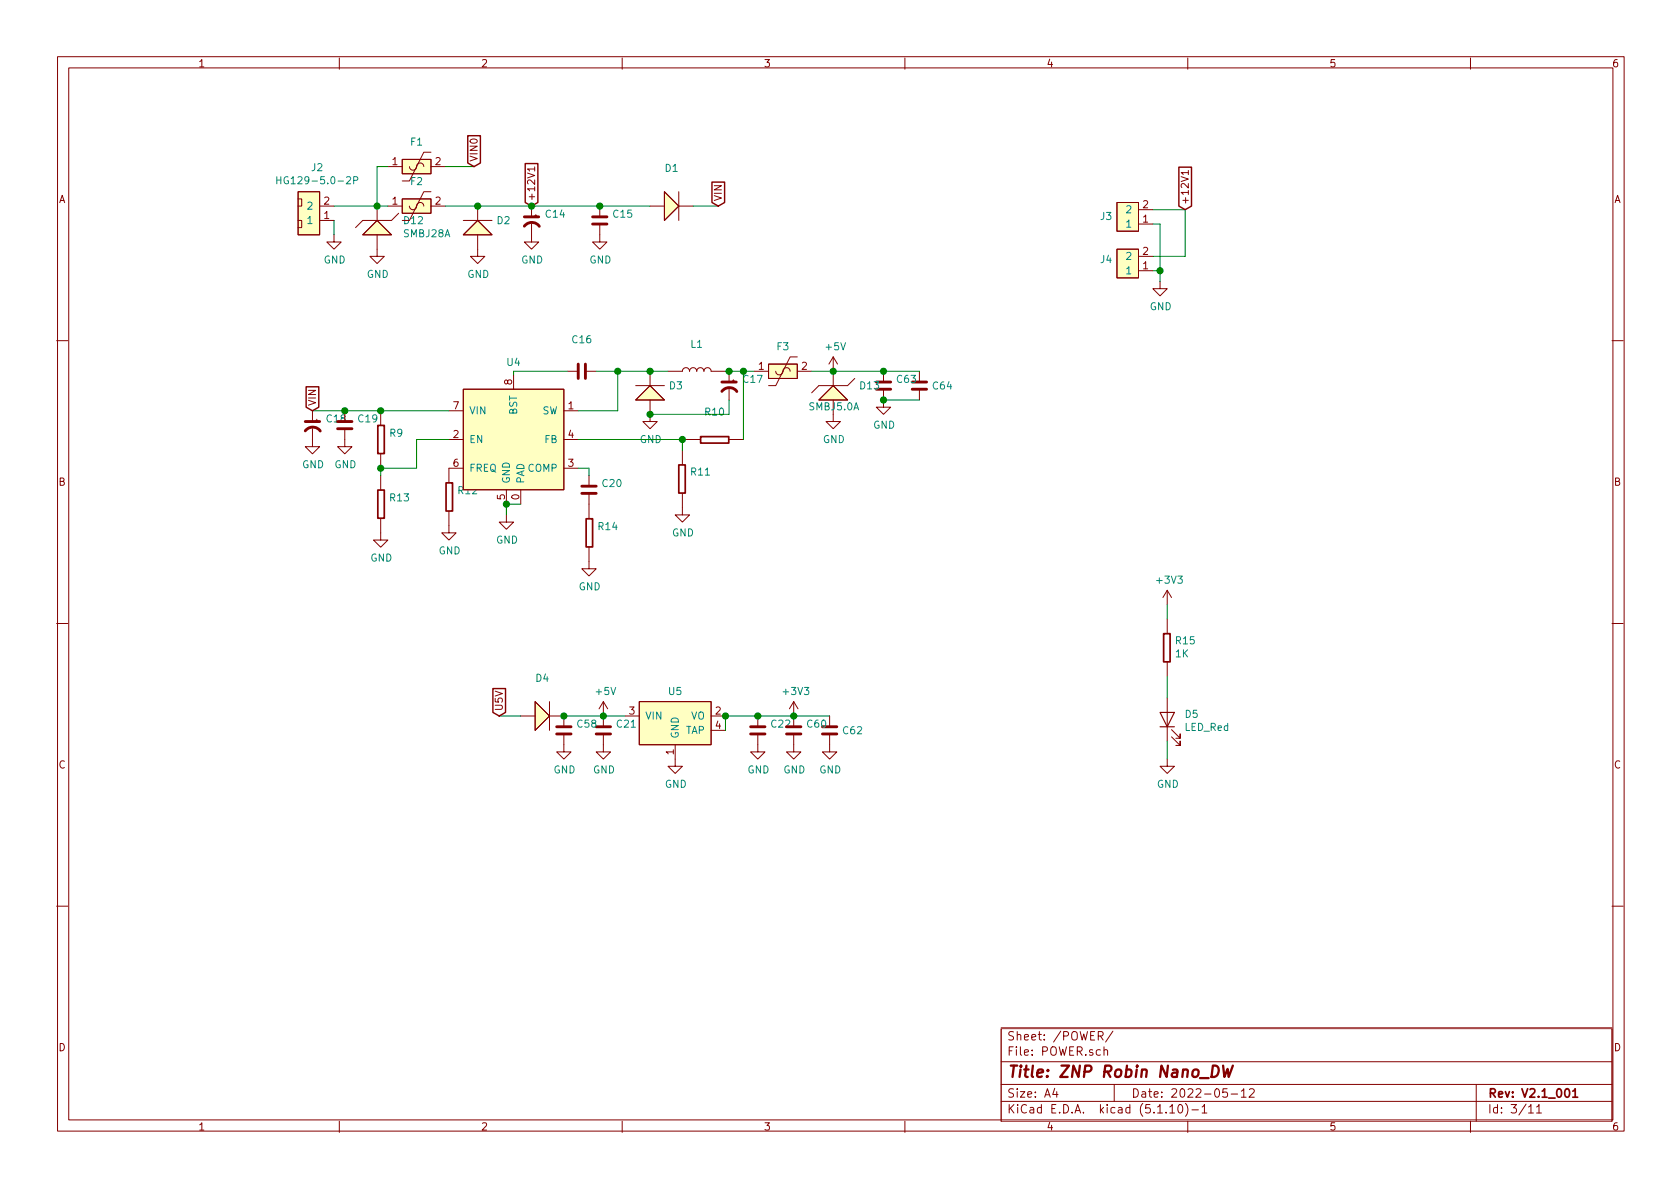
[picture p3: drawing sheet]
<svg xmlns="http://www.w3.org/2000/svg" width="297mm" height="210mm" viewBox="0 0 297 210" stroke-linecap="round" stroke-linejoin="round" font-family="sans-serif">
<g fill="none" stroke="#840000" stroke-width=".18">
<path d="M10.2 10h277v190h-277zM12.2 12h273v186h-273zM60 10.3v1.9M110 10.3v1.9M160 10.3v1.9M210 10.3v1.9M260 10.3v1.9M52.7 33.9h3.8v7.6h-3.8zM52.7 39h.6v1.3h-.6M52.7 35.2h.6v1.2h-.6M56.5 39h2.6M56.5 36.4h2.6"/>
<path d="M66.7 36.4v2.6M68.6 36.4h2.5M68.6 29.5h2.5M70.5 37.7l-1.3 1.3h-5.1l-1.2 1.3M71.1 35.2h5.1v2.5h-5.1zM71.1 28.2h5.1v2.5h-5.1zM72.4 36.4a.66 .66 0 0 0 .8 .7 .66 .66 0 0 0 .5-.9 .64 .64 0 0 1 .7-.4 .64 .64 0 0 1 .5 .6M72.4 29.5a.66 .66 0 0 0 .8 .6 .66 .66 0 0 0 .5-.9 .64 .64 0 0 1 .7-.4 .64 .64 0 0 1 .5 .7M76.2 33.9h-1.3l-2.5 5.1h-1.3M76.2 26.9h-1.3l-2.5 5.1h-1.3M76.2 36.4h2.5M76.2 29.5h2.5"/>
<path d="M81.9 39h5.1M84.5 39l2.5 2.5h-5.1zM84.5 36.4v2.6M94 39.6v3.2h1.2l-1.2 1.3-1.3-1.3h1.3M94 36.4v1.9M94.5 29.9h-1.2l.3 .3M94.5 29.5v.7M106 39.6v3.2h1.3l-1.3 1.3-1.2-1.3h1.2M106 36.4v1.9M114.9 36.4h2.6M117.5 33.9l2.5 2.5-2.5 2.6zM120 36.4h2.6"/>
<path d="M120 33.9v5.1M197.5 35.8h3.8v5.1h-3.8zM201.3 39.6h2.5M201.3 37.1h2.5M210.1 30.5h-1.3l.4 .4M210.1 30.1v.8M59.1 41.5v1.3h1.2l-1.2 1.3-1.3-1.3h1.3M64.1 41.5l2.6-2.5 2.5 2.5zM66.7 41.5v3.8h1.2l-1.2 1.3-1.3-1.3h1.3M84.5 41.5v3.8h1.2l-1.2 1.3-1.3-1.3h1.3M197.5 44.1h3.8v5h-3.8zM201.3 47.9h2.5"/>
<path d="M201.3 45.3h2.5M205.1 49.8v1.2h1.3l-1.3 1.3-1.3-1.3h1.3M10 60.2h2M55.2 75.8v3.2h1.3l-1.3 1.3-1.2-1.3h1.2M55.2 72.6v1.9M61 75.8v3.2h1.2l-1.2 1.3-1.3-1.3h1.3M61 72.6v1.9M67.3 72.6v2.6M79.4 77.7h2.5M79.4 72.6h2.5M81.9 68.8h17.8v17.8h-17.8zM90.8 66.3v2.5"/>
<path d="M99.7 77.7h2.5M99.7 72.6h2.5M100.3 65.7h1.9M103.5 65.7h1.9M112.4 68.2h5.1M114.9 70.7v3.8h1.3l-1.3 1.3-1.2-1.3h1.2M114.9 68.2l2.6 2.5h-5.1zM114.9 65.7v2.5M118.1 65.7h2.5a.63 .63 0 0 1 .7-.7 .63 .63 0 0 1 .6 .7 .63 .63 0 0 1 .7-.7 .63 .63 0 0 1 .6 .7 .63 .63 0 0 1 .6-.7 .63 .63 0 0 1 .7 .7 .63 .63 0 0 1 .6-.7 .63 .63 0 0 1 .6 .7h2.6M120.6 79.6v2.6M121.3 77.7h2.5M128.9 77.7h2.5"/>
<path d="M128.9 65.7v1.9M128.9 68.8v1.9M133.3 65.7h2.6M135.9 64.4h5.1v2.5h-5.1zM137.2 65.7a.66 .66 0 0 0 .7 .6 .66 .66 0 0 0 .6-.9 .64 .64 0 0 1 .7-.4 .64 .64 0 0 1 .5 .7M141 63.1h-1.3l-2.5 5.1h-1.3M141 65.7h2.5M144.8 70.7l2.5-2.5 2.6 2.5zM147.3 70.7v3.8h1.3l-1.3 1.3-1.3-1.3h1.3M147.3 63.1l-.7 1.3M147.3 63.1v5.1M147.3 63.1l.8 1.3"/>
<path d="M151.1 66.9l-1.2 1.3h-5.1l-1.3 1.3M156.2 68.8v3.2h1.3l-1.3 1.3-1.3-1.3h1.3M156.2 65.7v1.9M162.6 65.7v1.9M162.6 68.8v1.9M285 60.2h2M67.3 91.7v3.8h1.3l-1.3 1.3-1.3-1.3h1.3M67.3 80.3v2.5M67.3 84.1v2.5M79.4 90.4v3.8h1.2l-1.2 1.3-1.3-1.3h1.3M81.9 82.8h-2.5v2.5M89.5 91.1v1.2h1.3l-1.3 1.3-1.2-1.3h1.2"/>
<path d="M89.5 86.6v2.5M92.1 86.6v2.5M99.7 82.8h2.5M104.1 96.8v3.8h1.3l-1.3 1.2-1.2-1.2h1.2M104.1 84.1v1.9M104.1 87.2v4.5M120.6 87.2v3.9h1.3l-1.3 1.2-1.2-1.2h1.2M10 110.3h2M206.4 104.4v2.5M206.4 109.5v2.5M206.4 117.1v2.5M206.4 104.4l-.8 1.3"/>
<path d="M206.4 104.4l.7 1.3M285 110.3h2M92.1 126.6h2.5M94.6 124.1l2.6 2.5-2.6 2.6zM97.2 124.1v5.1M97.2 126.6h2.5v1.9M99.7 129.8v3.2h1.3l-1.3 1.2-1.3-1.2h1.3M106.7 129.8v3.2h1.2l-1.2 1.2-1.3-1.2h1.3M106.7 124.1l-.8 1.2M106.7 124.1v4.4M106.7 124.1l.7 1.2M110.5 126.6h2.5"/>
<path d="M113 124.1h12.7v7.6h-12.7zM119.4 131.7v3.8h1.2l-1.2 1.3-1.3-1.3h1.3M125.7 126.6h2.6M125.7 129.2h2.6M134 129.8v3.2h1.3l-1.3 1.2-1.3-1.2h1.3M134 126.6v1.9M140.3 129.8v3.2h1.3l-1.3 1.2-1.2-1.2h1.2M140.3 124.1l-.7 1.2M140.3 124.1v4.4M140.3 124.1l.8 1.2M146.7 129.8v3.2h1.3l-1.3 1.2-1.3-1.2h1.3M146.7 126.6v1.9"/>
<path d="M206.4 134.2v1.3h1.2l-1.2 1.3-1.3-1.3h1.3M206.4 123.4v7.7M207.1 129l1.6 1.6v-.8v.8h-.8M207.1 130.3l1.6 1.5v-.7v.7h-.8M10 160.2h2M178.4 177.1h.5M179.1 176.4h-.7v1.5M179.2 173.5a.73 .73 0 0 0-.9 .5 .73 .73 0 0 0 .5 .9l.5-.1v-.5h-.3M179.7 177h.6v.9M179.9 173.4v.2M179.9 173.9v1M180.3 177.3l-.4 .1-.3 .2 .3 .3 .4-.1"/>
<path d="M180.4 173.9h.6M180.6 173.4v1.3l.4 .2M181.5 174.1l.1-.1a.37 .37 0 0 1 .5 .1v.8M181.7 177l-.4-.1-.3 .3 .1 .6h.6M182.3 177.4l.7-.1-.1-.3-.4-.1-.2 .2v.7h.6M183.5 173.9v1M183.6 177.1l.8-.1v-.4l-.3-.2h-.5v1.5h.6l.2-.1 .1-.4-.1-.2-.3-.1M184.2 174l.4-.1 .3 .3-.1 .6h-.6M184.2 173.4v1.5M185.1 177.1l.2-.2 .5 .2v.7l-.2 .1-.5-.1zM186.5 177.1l.2-.2 .4 .2 .1 .5-.1 .2-.4 .1-.2-.1zM186.7 174.8v.1"/>
<path d="M186.7 174v.1M187.8 176.4v1.5M188.1 177.1l.6 .8M188.6 174.1v-.1a.37 .37 0 0 1 .6 .1v.8M188.6 173.4v1.5M188.7 176.4l-.9 .9M189.7 173.9h.6M189.9 173.4v1.3l.4 .2M190.5 177.8v.1M190.5 177v.1M190.6 173.9h.5M190.8 173.4v1.3l.3 .2"/>
<path d="M192.3 177.1l.1-.1a.37 .37 0 0 1 .6 .1v.8M192.3 176.4v1.5M193.5 174l-.4-.1-.2 .2 .1 .3 .5 .1v.3h-.6M193.5 176.9h.6M193.7 176.4v1.3l.4 .2M194.2 174.8v.1M194.2 174v.1M194.3 176.9h.6M194.6 176.4v1.3l.3 .2M195.4 177l.4-.1 .3 .3v.6l-.3 .1-.4-.1M195.4 176.9v1.5M196 173.3l-1.3 2"/>
<path d="M197.3 177l-.4-.1-.2 .2 .1 .3 .5 .1v.3h-.6M197.6 173.3l-1.3 2M198 177.8v.1M198 177v.1M198.7 173.9l-.1 1.4-.2 .1h-.4M198.7 174l-.4-.1-.3 .3v.6l.3 .1 .4-.1M199.4 173.4v.2M199.4 173.9v1M199.8 176.3l-1.3 2M199.9 173.9h.6M200.1 173.4v1.3l.4 .2M201 174.1v-.1a.37 .37 0 0 1 .6 .1v.8"/>
<path d="M201 173.4v1.5M201.3 176.3l-1.2 2M201.7 176.9l.3 1 .3-.7 .2 .7 .3-1M202.3 173.9l.1 .9 .4 .1 .2-.1M203 173.9v1M203.3 176.9l.3 1 .2-.7 .3 .7 .3-1M203.7 174l.4-.1 .3 .3-.1 .6h-.6M203.7 173.4v1.5M204.8 176.9l.3 1 .3-.7 .3 .7 .3-1M205.1 174.8v.1M206.4 174l-.4-.1-.3 .3 .1 .6h.6M206.6 177.8v.1"/>
<path d="M207 174.1l.3-.2 .4 .2v.5l-.1 .2-.3 .1-.3-.1zM207 176.9h.6M207.6 176.4l-.3 .1v.2v1.2M208.1 177h.6l.1 .9M208.4 174.1l.1-.1a.37 .37 0 0 1 .5 .1v.8M208.4 173.9v1M208.8 177.3l-.5 .1-.2 .2v.2l.2 .1 .5-.1M209 174.1l.2-.2 .4 .1 .1 .9M210.1 177l-.4-.1-.3 .3 .1 .6 .2 .1 .4-.1M210.7 177.4l.7-.1-.1-.3-.4-.1-.2 .2v.7h.6M211.5 173.3l-1.3 2M212 174.1l.2-.2 .3 .1 .1 .9"/>
<path d="M212 173.9v1M212 177l.5-.1 .3 .3-.1 .6-.2 .1-.5-.1M212 176.4v1.5M212.6 174.1a.36 .36 0 0 1 .3-.2 .36 .36 0 0 1 .4 .2v.8M213.4 177.1l.2-.2 .4 .2v.7l-.2 .1-.4-.1zM214 174h.5l.1 .9M214.6 174.3l-.5 .1a.29 .29 0 0 0-.2 .2 .29 .29 0 0 0 .2 .3l.5-.1M214.8 177.1l.2-.2 .4 .2v.7l-.2 .1-.4-.1zM215.3 173.4v1.5M215.5 174.4l.4 .5M215.9 173.9l-.6 .6M216.1 176.4v1.5"/>
<path d="M216.3 177.4l.4 .5M216.5 174.4l.7-.1-.1-.3-.4-.1-.2 .2v.7h.6M216.7 176.9l-.6 .6M217.3 177.8v.1M217.8 173.9v1M218.2 173.9l-.4 .3M218.7 177l-.5-.1-.2 .3v.6l.2 .1 .5-.1M218.7 174l.5-.1 .3 .3-.1 .6-.2 .1-.5-.1M218.7 173.4v1.5M219.3 177.1l.2-.2 .5 .2v.7l-.3 .1-.4-.1zM220.1 174h.6l.1 .9M220.7 177.1l.2-.2 .3 .1 .1 .9"/>
<path d="M220.7 176.9v1M220.8 174.3l-.6 .1-.2 .2 .1 .2 .1 .1 .6-.1M221.3 177.1a.34 .34 0 0 1 .3-.2 .34 .34 0 0 1 .3 .2v.8M221.9 174l-.3-.1-.2 .2 .1 .3 .4 .1v.3h-.5M222.6 174.4l.7-.1-.1-.3-.4-.1-.2 .2 .1 .7h.5M223.7 176.3l-1.2 2M224 174.4h1.1M224.2 177.9v-1.5l.5 1.1 .5-1.1v1.5M225.8 174.1l.2-.2 .4 .1v.9M225.8 173.9v1M226 177h.5l.1 .9M226.4 174.1a.36 .36 0 0 1 .4-.2 .36 .36 0 0 1 .3 .2v.8"/>
<path d="M226.6 177.3l-.5 .1a.29 .29 0 0 0-.2 .2 .29 .29 0 0 0 .2 .3l.5-.1M227.3 176.4v1.5M227.5 177.4l.4 .5M227.8 173.4v1.5M227.9 176.9l-.6 .6M227.9 174.4l.5 .5M228.4 173.9l-.6 .6M228.4 177.4l.8-.1-.1-.3-.4-.1-.3 .2 .1 .7h.6M229.5 174l-.3-.1-.2 .2v.3l.5 .1v.3h-.5M229.8 176.9v1M230.2 176.9l-.4 .3M230.7 177l.5-.1 .2 .3v.6l-.2 .1-.5-.1"/>
<path d="M230.7 176.4v1.5M232.1 177h.6v.9M232.7 177.3l-.5 .1-.2 .2 .1 .2 .1 .1 .5-.1M233.9 177l-.3-.1-.2 .2 .1 .3 .4 .1v.3h-.5M234.6 177.4l.7-.1-.1-.3-.4-.1-.2 .2v.7h.6M235.9 177.8v.1M236.7 177.1l.2-.2 .3 .1 .1 .9M236.7 176.9v1M237.3 177.1a.36 .36 0 0 1 .3-.2 .36 .36 0 0 1 .3 .2v.8M238.7 176.4v1.5M238.8 177.4l.4 .5M239.2 176.9l-.5 .6"/>
<path d="M242.1 176.3l-1.2 2M285 160.2h2M60 198.3v1.9M110 198.3v1.9M160 198.3v1.9M177 181.9h108v16.4h-108zM177 194.8h108M177 191.8h108M177 187.8h108M177 181.8h108M186.5 192.5l-.4 1h1M186.8 193v1"/>
<path d="M194.2 183.2l.7-.1 .1-.2-.1-.4-.7-.1v1.5M194.6 183.2l.4 .7M195.2 185.7l.2-.1 .4 .1v.9M195.2 185.1v1.5M196.8 182.3l-1.3 2M197 191.8v3M206.8 195.8l.5-.5v1.5M206.8 196.8h.9M208.5 195.4l.1-.1a.8 .8 0 0 1 .5 .8 .8 .8 0 0 1-.5 .7 1 1 0 0 1-.1-1.4zM209.6 195.1a1.71 1.71 0 0 1 0 2.3M210 198.3v1.9M210.7 196.3h1.2"/>
<path d="M212.5 195.8l.5-.5v1.5M212.5 196.8h.9M217 192.5h-.7l-.1 .7 .2-.1 .5 .1 .1 .2v.5l-.2 .1-.6-.1M217.7 193.5h1.1M219.5 193l.4-.5v1.5M219.5 194h.8M220.9 192.7l.2-.2h.4l.2 .2 .1 .3-1 1h1M260 198.3v1.9M261 191.8v6.5M270.3 195.8l.4-.5v1.5M270.3 196.8h.8M271.7 195.8l.4-.5v1.5"/>
<path d="M271.7 196.8h.8"/>
</g>
<g fill="none" stroke="#840000" stroke-width=".3">
<path d="M66.8 75.2h1.1v5h-1.1zM123.9 77.2h5v1.2h-5zM66.8 86.7h1.1v4.9h-1.1zM78.9 85.4h1.1v5h-1.1zM103.6 91.7h1.2v5h-1.2zM120 82.2h1.2v5h-1.2zM205.7 112.1h1.2v4.9h-1.2zM181.6 179.4v1.5M182.2 179.9l-.6 .6M184.1 179.9v1M184.5 179.9l-.4 .3M185 179.4v1.5"/>
<path d="M178.5 180.9v-1.5l.5 1.1 .6-1.1v1.5M180.3 180h.5l.1 .9M180.9 180.3l-.5 .1a.29 .29 0 0 0-.2 .2 .29 .29 0 0 0 .2 .3l.5-.1M181.8 180.4l.4 .5M182.8 180.4l.7-.1-.1-.3-.4-.1-.2 .2v.7h.6M185 180l.5-.1 .3 .3-.1 .6-.2 .1-.5-.1M186.4 180h.6v.9M187 180.3l-.5 .1-.2 .2 .1 .2 .1 .1 .5-.1M188.2 180l-.3-.1-.2 .2 .1 .3 .4 .1v.3h-.5M188.9 180.4l.7-.1-.1-.3-.4-.1-.2 .2 .1 .7h.5M276.8 192.7l.2-.2a.81 .81 0 0 1 .6 .6 .81 .81 0 0 1-.3 .8l-.1 .1a.79 .79 0 0 1-.4-1.3zM278.1 193l.4-.5v1.5"/>
<path d="M278.1 194h.8"/>
</g>
<path d="M214.5 188.4h.4a1.09 1.09 0 0 1 .5 1.3 1.09 1.09 0 0 1-1.2 .7zM216.3 188.4l.2 2 .5-1.4 .2 1.4 .8-2" fill="none" stroke="#840000" stroke-width=".41"/>
<g fill="none" stroke="#840000" stroke-width=".51">
<path d="M92.7 40a1.63 1.63 0 0 1 2.7 0M92.7 38.3h2.5M104.8 39.6h2.5M104.8 38.3h2.5M54 76.2a1.63 1.63 0 0 1 2.6 0M54 74.5h2.5M59.7 74.5h2.5M59.7 75.8h2.5M102.2 64.4v2.5M103.5 64.4v2.5M127.6 69.2a1.63 1.63 0 0 1 2.7 0M127.6 67.6h2.6"/>
<path d="M154.9 67.6h2.6M154.9 68.8h2.6M161.3 67.6h2.5M161.3 68.8h2.5M102.9 87.2h2.5M102.9 86h2.5M98.4 129.8h2.6M98.4 128.5h2.6M105.4 129.8h2.5M105.4 128.5h2.5M132.7 129.8h2.6M132.7 128.5h2.6"/>
<path d="M139.1 129.8h2.5M139.1 128.5h2.5M145.4 129.8h2.6M145.4 128.5h2.6"/>
</g>
<g fill="#ffffc2" stroke="#ffffc2" stroke-width=".18">
<path d="M94.6 124.1l2.6 2.5-2.6 2.6z"/>
<path d="M113 124.1h12.7v7.6h-12.7z"/>
<path d="M135.9 64.4h5.1v2.5h-5.1z"/>
<path d="M114.9 68.2l2.6 2.5h-5.1z"/>
<path d="M144.8 70.7l2.5-2.5 2.6 2.5z"/>
<path d="M64.1 41.5l2.6-2.5 2.5 2.5z"/>
<path d="M197.5 44.1h3.8v5h-3.8z"/>
<path d="M52.7 33.9h3.8v7.6h-3.8z"/>
<path d="M197.5 35.8h3.8v5.1h-3.8z"/>
<path d="M71.1 35.2h5.1v2.5h-5.1z"/>
<path d="M81.9 68.8h17.8v17.8h-17.8z"/>
<path d="M117.5 33.9l2.5 2.5-2.5 2.6z"/>
<path d="M84.5 39l2.5 2.5h-5.1z"/>
<path d="M71.1 28.2h5.1v2.5h-5.1z"/>
</g>
<path d="M48.9 31.2v1.3M48.9 31.8h.8M49.7 31.2v1.3M62.5 31.9l.6-.1 .2-.1-.1-.3-.2-.2h-.5v1.3" fill="none" stroke="#008484" stroke-width=".18"/>
<path d="M205.1 126h2.5l-1.2 2.5zM205.1 128.5h2.5" fill="none" stroke="#840000" stroke-width=".2"/>
<g fill="none" stroke="#008400" stroke-width=".18">
<path d="M59.1 39v2.5M59.1 36.4h9.5M68.6 29.5h-1.9v6.9M78.7 36.4h36.2M78.7 29.5h5.1M122.6 36.4h4.4M203.8 37.1h5.7v8.2h-5.7M203.8 39.6h1.3v10.2M203.8 47.9h1.3M55.2 72.6h24.2M79.4 77.7h-5.7v5.1h-6.4v1.3M100.3 65.7h-9.5v.6"/>
<path d="M102.2 77.7h19.1M105.4 65.7h12.7M109.2 65.7v6.9h-7M120.6 77.7v1.9M128.3 65.7h5M128.9 70.7v2.6h-14M131.4 65.7v12M143.5 65.7h19.1M156.2 70.7h6.4M92.1 89.1h-2.6v2M102.2 82.8h1.9v1.3M206.4 106.9v2.6"/>
<path d="M206.4 119.6v3.8M88.3 126.6h3.8M99.7 126.6h10.8M146.7 126.6h-18.4v2.6M206.4 131.1v3.1"/>
</g>
<path d="M82.7 24h2.2v4.8l-1.1 .7-1.1-.7zM92.9 28.9h2.2v6.9l-1.1 .6-1.1-.6zM125.9 32.2h2.2v3.6l-1.1 .6-1.1-.6zM208.4 29.6h2.3v6.8l-1.2 .7-1.1-.7zM54.1 68.4h2.3v3.6l-1.2 .6-1.1-.6zM87.1 121.8h2.3v4.2l-1.1 .6-1.2-.6z" fill="none" stroke="#840000" stroke-width=".25"/>
<g fill="#008400" stroke="#008400" stroke-width=".25">
<circle cx="156.2" cy="65.7" r=".51"/>
<circle cx="67.3" cy="82.8" r=".51"/>
<circle cx="99.7" cy="126.6" r=".51"/>
<circle cx="156.2" cy="70.7" r=".51"/>
<circle cx="66.7" cy="36.4" r=".51"/>
<circle cx="128.9" cy="65.7" r=".51"/>
<circle cx="89.5" cy="89.1" r=".51"/>
<circle cx="120.7" cy="77.7" r=".51"/>
<circle cx="114.9" cy="65.7" r=".51"/>
<circle cx="140.3" cy="126.6" r=".51"/>
<circle cx="131.4" cy="65.7" r=".51"/>
<circle cx="134" cy="126.6" r=".51"/>
<circle cx="128.3" cy="126.6" r=".51"/>
<circle cx="84.5" cy="36.4" r=".51"/>
<circle cx="147.3" cy="65.7" r=".51"/>
<circle cx="94" cy="36.4" r=".51"/>
<circle cx="114.9" cy="73.3" r=".51"/>
<circle cx="109.2" cy="65.7" r=".51"/>
<circle cx="205.1" cy="47.9" r=".51"/>
<circle cx="67.3" cy="72.6" r=".51"/>
<circle cx="106" cy="36.4" r=".51"/>
<circle cx="61" cy="72.6" r=".51"/>
<circle cx="106.7" cy="126.6" r=".51"/>
</g>
<path d="M175.7 170.6h69.8v10.7h-69.8z" fill="#fff" stroke="#fff" stroke-width=".35"/>
<text font-size="2.8" fill="#840000" x="178" y="190.5">Title: ZNP Robin Nano_DW</text>
<g font-size="2.1" fill="#840000">
<text x="178" y="184">Sheet: /POWER/</text>
<text x="178" y="186.7">File: POWER.sch</text>
<text x="178" y="196.9">KiCad E.D.A. kicad (5.1.10)-1</text>
<text x="178" y="194.1">Size: A4</text>
<text x="200" y="194.1">Date: 2022-05-12</text>
<text x="263" y="194.1">Rev: V2.1_001</text>
<text x="263" y="196.9">Id: 3/11</text>
</g>
<g font-size="1.8" fill="#840000">
<text x="35" y="11.9">1</text>
<text x="85" y="11.9">2</text>
<text x="135" y="11.9">3</text>
<text x="185" y="11.9">4</text>
<text x="235" y="11.9">5</text>
<text x="285" y="11.9">6</text>
<text x="69.4" y="29.2">1</text>
<text x="77" y="29.2">2</text>
<text x="84.5" y="28.7" transform="rotate(-90 84.5 28.7)">VIN0</text>
<text x="10.4" y="35.9">A</text>
<text x="94.6" y="35.7" transform="rotate(-90 94.6 35.7)">+12V1</text>
<text x="127.6" y="35.7" transform="rotate(-90 127.6 35.7)">VIN</text>
<text x="285.4" y="35.9">A</text>
<text x="57.3" y="38.7">1</text>
<text x="57.3" y="36.2">2</text>
<text x="69.4" y="36.2">1</text>
<text x="77" y="36.2">2</text>
<text x="202.1" y="39.4">1</text>
<text x="202.1" y="36.8">2</text>
<text x="210.2" y="36.3" transform="rotate(-90 210.2 36.3)">+12V1</text>
<text x="202.1" y="47.6">1</text>
<text x="202.1" y="45.1">2</text>
<text x="134.1" y="65.4">1</text>
<text x="141.8" y="65.4">2</text>
<text x="55.9" y="71.9" transform="rotate(-90 55.9 71.9)">VIN</text>
<text x="90.6" y="68" transform="rotate(-90 90.6 68)">8</text>
<text x="80.2" y="77.5">2</text>
<text x="80.2" y="72.4">7</text>
<text x="100.5" y="72.4">1</text>
<text x="100.5" y="77.5">4</text>
<text x="80.2" y="82.5">6</text>
<text x="100.5" y="82.5">3</text>
<text x="10.4" y="85.9">B</text>
<text x="89.3" y="88.4" transform="rotate(-90 89.3 88.4)">5</text>
<text x="91.8" y="88.4" transform="rotate(-90 91.8 88.4)">0</text>
<text x="285.4" y="85.9">B</text>
<text x="88.9" y="125.8" transform="rotate(-90 88.9 125.8)">U5V</text>
<text x="111.3" y="126.4">3</text>
<text x="126.5" y="126.4">2</text>
<text x="126.5" y="128.9">4</text>
<text x="10.4" y="135.9">C</text>
<text x="119.1" y="133.4" transform="rotate(-90 119.1 133.4)">1</text>
<text x="285.4" y="135.9">C</text>
<text x="10.4" y="185.9">D</text>
<text x="285.4" y="185.9">D</text>
<text x="35" y="199.9">1</text>
<text x="85" y="199.9">2</text>
<text x="135" y="199.9">3</text>
<text x="185" y="199.9">4</text>
<text x="235" y="199.9">5</text>
<text x="285" y="199.9">6</text>
</g>
<g font-size="1.8" fill="#008484">
<text x="72.6" y="25.7">F1</text>
<text x="50.4" y="32.6">HG129-5.0-2P</text>
<text x="55.1" y="30.3">J2</text>
<text x="72.6" y="32.7">F2</text>
<text x="117.6" y="30.4">D1</text>
<text x="54.5" y="39.6">1</text>
<text x="54.5" y="37.1">2</text>
<text x="71.4" y="42">SMBJ28A</text>
<text x="71.5" y="39.6">D12</text>
<text x="87.9" y="39.6">D2</text>
<text x="96.5" y="38.5">C14</text>
<text x="108.5" y="38.5">C15</text>
<text x="194.6" y="38.9">J3</text>
<text x="199.3" y="40.3">1</text>
<text x="199.3" y="37.7">2</text>
<text x="57.2" y="46.6">GND</text>
<text x="92.2" y="46.6">GND</text>
<text x="104.2" y="46.6">GND</text>
<text x="194.6" y="46.5">J4</text>
<text x="199.3" y="46">2</text>
<text x="64.8" y="49.1">GND</text>
<text x="82.6" y="49.1">GND</text>
<text x="199.3" y="48.5">1</text>
<text x="203.3" y="54.9">GND</text>
<text x="89.7" y="64.7">U4</text>
<text x="101.2" y="60.7">C16</text>
<text x="122.2" y="61.5">L1</text>
<text x="137.4" y="61.9">F3</text>
<text x="146.1" y="61.9">+5V</text>
<text x="118.4" y="68.9">D3</text>
<text x="131.5" y="67.7">C17</text>
<text x="152.1" y="68.9">D13</text>
<text x="158.6" y="67.7">C63</text>
<text x="165" y="68.9">C64</text>
<text x="57.8" y="74.7">C18</text>
<text x="63.4" y="74.7">C19</text>
<text x="68.9" y="77.2">R9</text>
<text x="82.9" y="73.3">VIN</text>
<text x="91.4" y="73.4" transform="rotate(-90 91.4 73.4)">BST</text>
<text x="95.8" y="73.3">SW</text>
<text x="124.7" y="73.5">R10</text>
<text x="143.1" y="72.6">SMBJ5.0A</text>
<text x="154.4" y="75.8">GND</text>
<text x="53.4" y="82.8">GND</text>
<text x="59.1" y="82.8">GND</text>
<text x="82.9" y="78.4">EN</text>
<text x="82.9" y="83.4">FREQ</text>
<text x="93.4" y="83.4">COMP</text>
<text x="96.3" y="78.4">FB</text>
<text x="113.1" y="78.4">GND</text>
<text x="145.5" y="78.4">GND</text>
<text x="69" y="88.7">R13</text>
<text x="81.1" y="87.4">R12</text>
<text x="90.2" y="85.6" transform="rotate(-90 90.2 85.6)">GND</text>
<text x="92.7" y="85.6" transform="rotate(-90 92.7 85.6)">PAD</text>
<text x="106.6" y="86.1">C20</text>
<text x="122.2" y="84.1">R11</text>
<text x="105.8" y="93.7">R14</text>
<text x="118.8" y="94.9">GND</text>
<text x="65.5" y="99.3">GND</text>
<text x="77.5" y="98">GND</text>
<text x="87.7" y="96.1">GND</text>
<text x="102.3" y="104.4">GND</text>
<text x="204.7" y="103.2">+3V3</text>
<text x="207.9" y="113.9">R15</text>
<text x="207.9" y="116.3">1K</text>
<text x="94.8" y="120.6">D4</text>
<text x="105.5" y="122.9">+5V</text>
<text x="118.3" y="122.9">U5</text>
<text x="138.6" y="122.9">+3V3</text>
<text x="102.1" y="128.7">C58</text>
<text x="109.1" y="128.7">C21</text>
<text x="114" y="127.2">VIN</text>
<text x="120" y="130.7" transform="rotate(-90 120 130.7)">GND</text>
<text x="121.2" y="129.8">TAP</text>
<text x="122.1" y="127.2">VO</text>
<text x="136.4" y="128.7">C22</text>
<text x="142.8" y="128.7">C60</text>
<text x="149.1" y="129.8">C62</text>
<text x="209.5" y="129.3">LED_Red</text>
<text x="209.6" y="126.9">D5</text>
<text x="97.9" y="136.8">GND</text>
<text x="104.9" y="136.8">GND</text>
<text x="132.2" y="136.8">GND</text>
<text x="138.5" y="136.8">GND</text>
<text x="144.9" y="136.8">GND</text>
<text x="117.6" y="139.3">GND</text>
<text x="204.5" y="139.3">GND</text>
</g>
<g font-size=".7" fill="#840000">
<text x="94.5" y="38.4">+</text>
<text x="129.5" y="67.6">+</text>
<text x="55.8" y="74.6">+</text>
</g>
</svg>
